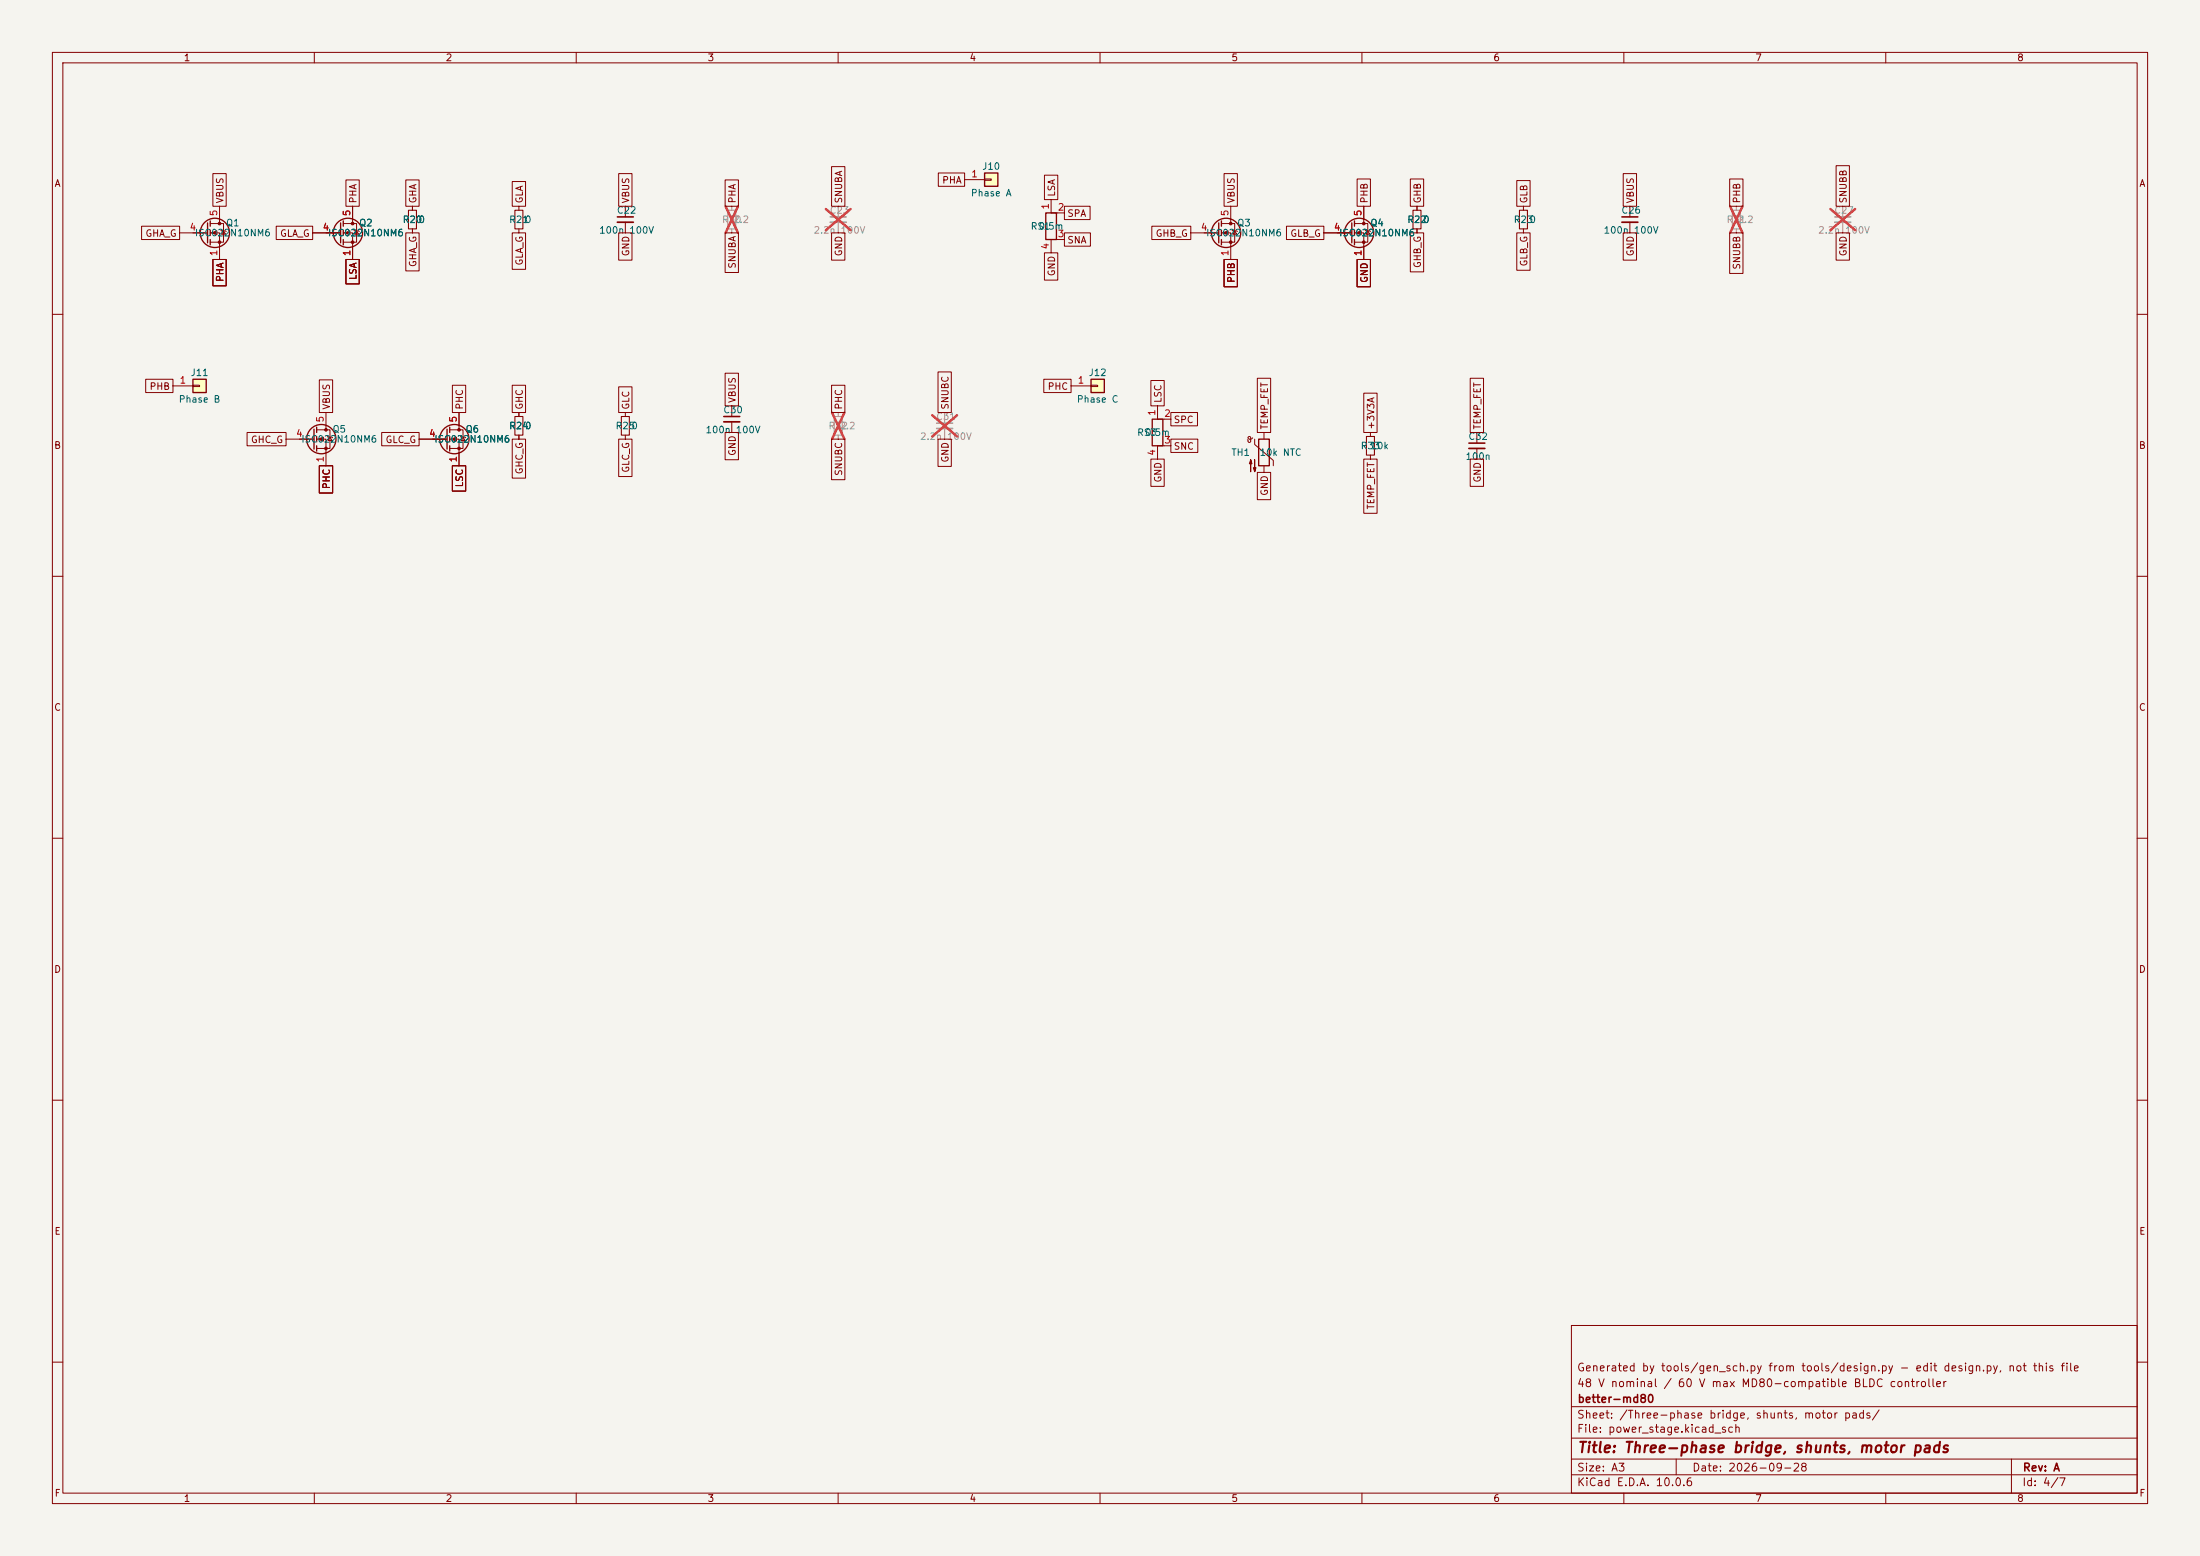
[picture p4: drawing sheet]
<svg xmlns="http://www.w3.org/2000/svg" width="420mm" height="297mm" viewBox="0 0 420 297" stroke-linecap="round" stroke-linejoin="round" font-family="sans-serif">
<path d="M0 0h420v297h-420z" fill="#f5f4ef" stroke="#f5f4ef" stroke-width=".19"/>
<g fill="none" stroke="#840000" stroke-width=".19">
<path d="M10 10h400v277h-400zM12 12h396v273h-396zM60 10v2M110 10v2M160 10v2M210 10v2M260 10v2M310 10v2M360 10v2M41.9 39.4v3.3M67.3 39.4v3.3M99.1 39.4v.7"/>
<path d="M234.9 39.4v3.3M290.8 39.4v.7M311.1 39.4v2M34.3 44.5h5.3M40.1 42.7h2.6v3.5h-2.6M40.1 44.5h1.8v5M42.2 43.9l1 .3M42.7 44.1l.4 .6h-.8zM59.7 44.5h5.3M65.5 42.7h2.6v3.5h-2.6M65.5 44.5h1.8v5M67.6 43.9l1 .3"/>
<path d="M68.1 44.1l.4 .6h-.8zM99.1 43.7v.8M227.3 44.5h5.4M233.2 42.7h2.5v3.5h-2.5M233.2 44.5h1.7v5M235.2 43.9l1 .3M235.7 44.1l.4 .6h-.8zM290.8 43.7v.8M311.1 42.4v2.1M10 60h2M62.2 78.7v3.3M87.6 78.7v3.3"/>
<path d="M99.1 78.7v.8M408 60h2M54.6 83.8h5.3M60.5 82h2.5v3.6h-2.5M60.5 83.8h1.7v5.1M62.5 83.3l1 .3M63 83.4l.4 .7h-.8zM80 83.8h5.3M85.9 82h2.5v3.6h-2.5M85.9 83.8h1.7v5.1M87.9 83.3l1 .3M88.4 83.4l.4 .7h-.8z"/>
<path d="M99.1 83.1v.7M261.6 82.6v.7M261.6 86.9v.7M281.9 82.6v2M281.9 85.6v2M10 110h2M408 110h2M10 160h2M408 160h2M10 210h2M408 210h2M300 253h108v32h-108z"/>
<path d="M10 260h2M300 278.5h108M300 274.5h108M300 268.5h108M320 278.5v3M384 278.5v6.5M408 260h2M60 285v2M110 285v2M160 285v2M210 285v2M260 285v2"/>
<path d="M300 281.5h108M310 285v2M360 285v2"/>
</g>
<path d="M98.3 40.1h1.5v3.6h-1.5zM290.1 40.1h1.5v3.6h-1.5zM98.3 79.5h1.5v3.6h-1.5zM260.9 83.3h1.5v3.6h-1.5z" fill="none" stroke="#840000" stroke-width=".2"/>
<path d="M309.6 41.4h3.1M280.4 84.6h3.1" fill="none" stroke="#840000" stroke-width=".3"/>
<path d="M309.6 42.4h3.1M280.4 85.6h3.1" fill="none" stroke="#840000" stroke-width=".33"/>
<g fill="none" stroke="#840000" stroke-width=".25">
<path d="M39.6 42.5v3.9M40.1 42.2v1M40.1 43.9v1.1M40.1 45.7v1M65 42.5v3.9M65.5 42.2v1M65.5 43.9v1.1M65.5 45.7v1M232.7 42.5v3.9M233.2 42.2v1M233.2 43.9v1.1M233.2 45.7v1"/>
<path d="M59.9 81.9v3.8M60.5 81.5v1.1M60.5 83.3v1M60.5 85.1v1M85.3 81.9v3.8M85.9 81.5v1.1M85.9 83.3v1M85.9 85.1v1"/>
<circle cx="41" cy="44.4" r="2.79"/>
<circle cx="66.4" cy="44.4" r="2.79"/>
<circle cx="234.1" cy="44.4" r="2.79"/>
<circle cx="61.3" cy="83.8" r="2.79"/>
<circle cx="86.7" cy="83.8" r="2.79"/>
</g>
<g fill="#840000" stroke="#840000" stroke-width=".19">
<path d="M86.1 83.8l1-.4v.8z"/>
<path d="M60.7 83.8l1-.4v.8z"/>
<path d="M233.4 44.5l1-.4v.7z"/>
<path d="M65.8 44.5l1-.4v.7z"/>
<path d="M40.4 44.5l1-.4v.7z"/>
<circle cx="87.6" cy="82" r=".25"/>
<circle cx="87.6" cy="85.6" r=".25"/>
<circle cx="62.2" cy="82" r=".25"/>
<circle cx="62.2" cy="85.6" r=".25"/>
<circle cx="234.9" cy="42.7" r=".25"/>
<circle cx="234.9" cy="46.2" r=".25"/>
<circle cx="67.3" cy="42.7" r=".25"/>
<circle cx="67.3" cy="46.2" r=".25"/>
<circle cx="41.9" cy="42.7" r=".25"/>
<circle cx="41.9" cy="46.2" r=".25"/>
</g>
<path d="M36.8 72.4h2.6v2.5h-2.6z" fill="#ffffc2"/>
<path d="M36.8 72.4h2.6v2.5h-2.6zM220 80h2v5.1h-2z" fill="none" stroke="#840000" stroke-width=".25"/>
<path d="M78.7 39.4v.7M78.7 43.7v.8M33 73.7h3.8M36.8 73.5h1.3v.3h-1.3zM221 77.5v2.5h2.5M223.5 85.1h-2.5v2.5" fill="none" stroke="#840000" stroke-width=".19"/>
<path d="M78 40.1h1.5v3.6h-1.5z" fill="none" stroke="#840000" stroke-width=".2"/>
<path d="M208.3 72.4h2.5v2.5h-2.5z" fill="#ffffc2"/>
<g fill="none" stroke="#840000" stroke-width=".25">
<path d="M199.6 40.6h2.1v5.1h-2.1zM258.1 42.5v3.9M258.6 42.2v1M258.6 43.9v1.1M258.6 45.7v1M208.3 72.4h2.5v2.5h-2.5zM240.3 83.8h2v5.1h-2z"/>
<circle cx="259.5" cy="44.4" r="2.79"/>
</g>
<g fill="none" stroke="#840000" stroke-width=".19">
<path d="M119.4 39.4v2M200.7 38.1v2.5h2.5M260.3 39.4v3.3M270.5 39.4v.7M119.4 42.4v2.1M203.2 45.7h-2.5v2.6M252.7 44.5h5.4M258.6 42.7h2.5v3.5h-2.5M258.6 44.5h1.7v5M260.6 43.9l1 .3M261.1 44.1l.4 .6h-.8zM270.5 43.7v.8"/>
<path d="M119.4 78.7v.8M139.7 77.5v2M204.5 73.7h3.8M208.3 73.5h1.2v.3h-1.2zM119.4 83.1v.7M139.7 80.5v2.1M238.1 83.9l.2 .4 .2 .2M239.1 83.6l-.2 .2h-.3l-.3-.1v-.3l.3-.1 .2 .2v.8l-.3 .1M239.5 83.8v1l3.6 3.1v1M241.3 82.6v1.2M241.3 88.9v1.3"/>
</g>
<path d="M269.7 40.1h1.6v3.6h-1.6zM118.6 79.5h1.5v3.6h-1.5z" fill="none" stroke="#840000" stroke-width=".2"/>
<g fill="#840000" stroke="#840000" stroke-width=".19">
<path d="M258.8 44.5l1-.4v.7z"/>
<path d="M238.8 87.8l.2 .7h-.5l.3-.7v2.2z"/>
<path d="M239.5 87.8v2.2l-.2-.7h.5l-.3 .7z"/>
<circle cx="260.3" cy="42.7" r=".25"/>
<circle cx="260.3" cy="46.2" r=".25"/>
</g>
<path d="M158.5 41.4h3M350.3 41.4h3M178.8 80.8h3.1" fill="none" stroke="#9c9b98" stroke-width=".3"/>
<path d="M158.5 42.4h3M350.3 42.4h3M178.8 81.8h3.1" fill="none" stroke="#9c9b98" stroke-width=".33"/>
<path d="M139.7 39.4v.7M160 39.4v2M331.5 39.4v.7M351.8 39.4v2M139.7 43.7v.8M160 42.4v2.1M331.5 43.7v.8M351.8 42.4v2.1M160 78.7v.8M180.3 78.7v2.1M160 83.1v.7M180.3 81.8v2" fill="none" stroke="#9c9b98" stroke-width=".19"/>
<path d="M138.5 39.4l2.4 5M140.9 39.4l-2.4 5M157.7 39.9l4.7 4M162.4 39.9l-4.7 4M330.3 39.4l2.3 5M332.6 39.4l-2.3 5M349.4 39.9l4.8 4M354.2 39.9l-4.8 4M158.8 78.8l2.4 5M161.2 78.8l-2.4 5M178 79.3l4.7 4M182.7 79.3l-4.7 4" fill="none" stroke="#e12e31" stroke-width=".46"/>
<path d="M138.9 40.1h1.6v3.6h-1.6zM330.7 40.1h1.5v3.6h-1.5zM159.3 79.5h1.5v3.6h-1.5z" fill="none" stroke="#9c9b98" stroke-width=".2"/>
<path d="M117.9 41.4h3M138.2 79.5h3" fill="none" stroke="#840000" stroke-width=".3"/>
<path d="M117.9 42.4h3M138.2 80.5h3" fill="none" stroke="#840000" stroke-width=".33"/>
<path d="M188 33h2.5v2.6h-2.5z" fill="#ffffc2"/>
<path d="M188 33h2.5v2.6h-2.5z" fill="none" stroke="#840000" stroke-width=".25"/>
<g fill="none" stroke="#840000" stroke-width=".19">
<path d="M40.6 33.1h2.6v6.3h-2.6zM66 34.3h2.6v5.1h-2.6zM67.3 39.4v2.5M77.5 34.3h2.5v5.1h-2.5zM78.7 39.4v.7M97.8 34.6h2.5v4.8h-2.5zM118.1 33.1h2.6v6.3h-2.6zM138.4 34.3h2.6v5.1h-2.6zM158.7 31.8h2.6v7.6h-2.6zM179.1 33h5v2.6h-5zM184.1 34.3h3.9M188 34.2h1.2v.2h-1.2z"/>
<path d="M199.4 33.4h2.5v4.7h-2.5zM203.2 39.4h4.9v2.5h-4.9zM233.7 33.1h2.5v6.3h-2.5zM259.1 34.2h2.5v5.2h-2.5zM260.3 39.4v2.5M269.2 34.2h2.6v5.2h-2.6zM270.5 39.4v.7M289.6 34.5h2.5v4.9h-2.5zM309.9 33.1h2.5v6.3h-2.5zM330.2 34.2h2.5v5.2h-2.5zM350.5 31.6h2.6v7.8h-2.6zM27 43.2h7.3v2.5h-7.3z"/>
<path d="M40.6 49.5h2.6v5.1h-2.6zM52.7 43.2h7v2.5h-7zM59.7 44.5h5.1M66 49.5h2.6v4.7h-2.6zM67.3 47v2.5M77.5 44.5h2.5v7.2h-2.5zM78.7 43.7v.8M97.8 44.5h2.5v6.9h-2.5zM118.1 44.5h2.6v5.2h-2.6zM138.4 44.5h2.6v7.5h-2.6zM158.7 44.5h2.6v5.2h-2.6zM199.4 48.3h2.5v5.2h-2.5z"/>
<path d="M203.2 44.4h5v2.6h-5zM219.9 43.2h7.4v2.5h-7.4zM233.7 49.5h2.5v5.2h-2.5zM245.6 43.2h7.1v2.5h-7.1zM252.7 44.5h5.1M259.1 49.5h2.5v5.2h-2.5zM260.3 47v2.5M269.2 44.5h2.6v7.4h-2.6zM270.5 43.7v.8M289.6 44.5h2.5v7.1h-2.5zM309.9 44.5h2.5v5.2h-2.5zM330.2 44.5h2.5v7.7h-2.5z"/>
<path d="M350.5 44.5h2.6v5.2h-2.6zM27.8 72.4h5.2v2.5h-5.2zM61 72.5h2.5v6.2h-2.5zM86.4 73.5h2.5v5.2h-2.5zM87.6 78.7v2.6M97.8 73.5h2.5v5.2h-2.5zM99.1 78.7v.8M118.1 73.8h2.6v4.9h-2.6zM138.4 71.2h2.6v6.3h-2.6zM158.7 73.5h2.6v5.2h-2.6zM179.1 71h2.5v7.7h-2.5zM199.3 72.4h5.2v2.5h-5.2z"/>
<path d="M219.7 72.6h2.6v4.9h-2.6zM223.5 78.7h5.1v2.6h-5.1zM240 72.2h2.6v10.4h-2.6zM260.3 75h2.6v7.6h-2.6zM280.7 72.2h2.5v10.4h-2.5zM47.2 82.5h7.4v2.6h-7.4zM61 88.9h2.5v5.2h-2.5zM72.9 82.5h7.1v2.6h-7.1zM80 83.8h5.1M86.4 88.9h2.5v4.8h-2.5zM87.6 86.4v2.5M97.8 83.8h2.5v7.5h-2.5z"/>
<path d="M99.1 83.1v.7M118.1 83.8h2.6v7.2h-2.6zM138.4 82.6h2.6v5.2h-2.6zM158.7 83.8h2.6v7.8h-2.6zM179.1 83.8h2.5v5.2h-2.5zM219.7 87.6h2.6v5.2h-2.6zM223.5 83.8h5.2v2.6h-5.2zM240 90.2h2.6v5.2h-2.6zM260.3 87.6h2.6v10.4h-2.6zM280.7 87.6h2.5v5.2h-2.5z"/>
</g>
<text font-size="2" fill="#840000" x="301" y="277.8">Title: Three-phase bridge, shunts, motor pads</text>
<g font-size="1.5" fill="#840000">
<text x="300.9" y="262.1">Generated by tools/gen_sch.py from tools/design.py - edit design.py, not this file</text>
<text x="300.9" y="265.1">48 V nominal / 60 V max MD80-compatible BLDC controller</text>
<text x="301" y="268.1">better-md80</text>
<text x="300.9" y="273.8">File: power_stage.kicad_sch</text>
<text x="300.9" y="271.1">Sheet: /Three-phase bridge, shunts, motor pads/</text>
<text x="300.9" y="281.2">Size: A3</text>
<text x="322.9" y="281.2">Date: 2026-09-28</text>
<text x="386" y="281.2">Rev: A</text>
<text x="300.9" y="284">KiCad E.D.A. 10.0.6</text>
<text x="385.9" y="284">Id: 4/7</text>
</g>
<g font-size="1.3" fill="#840000">
<text x="35" y="12">1</text>
<text x="85" y="12">2</text>
<text x="135" y="12">3</text>
<text x="185" y="12">4</text>
<text x="235" y="12">5</text>
<text x="285" y="12">6</text>
<text x="335" y="12">7</text>
<text x="385" y="12">8</text>
<text x="10.3" y="36">A</text>
<text x="179.8" y="35.3">PHA</text>
<text x="408.3" y="36">A</text>
<text x="43" y="38.9" transform="rotate(-90 43 38.9)">VBUS</text>
<text x="68.4" y="38.9" transform="rotate(-90 68.4 38.9)">PHA</text>
<text x="79.8" y="38.9" transform="rotate(-90 79.8 38.9)">GHA</text>
<text x="100.1" y="38.9" transform="rotate(-90 100.1 38.9)">GLA</text>
<text x="120.4" y="38.9" transform="rotate(-90 120.4 38.9)">VBUS</text>
<text x="140.8" y="38.9" transform="rotate(-90 140.8 38.9)">PHA</text>
<text x="161.1" y="38.9" transform="rotate(-90 161.1 38.9)">SNUBA</text>
<text x="201.7" y="37.7" transform="rotate(-90 201.7 37.7)">LSA</text>
<text x="203.6" y="41.7">SPA</text>
<text x="236" y="38.9" transform="rotate(-90 236 38.9)">VBUS</text>
<text x="261.4" y="38.9" transform="rotate(-90 261.4 38.9)">PHB</text>
<text x="271.6" y="38.9" transform="rotate(-90 271.6 38.9)">GHB</text>
<text x="291.9" y="38.9" transform="rotate(-90 291.9 38.9)">GLB</text>
<text x="312.2" y="38.9" transform="rotate(-90 312.2 38.9)">VBUS</text>
<text x="332.5" y="38.9" transform="rotate(-90 332.5 38.9)">PHB</text>
<text x="352.8" y="38.9" transform="rotate(-90 352.8 38.9)">SNUBB</text>
<text x="27.7" y="45.5">GHA_G</text>
<text x="53.4" y="45.5">GLA_G</text>
<text x="203.6" y="46.8">SNA</text>
<text x="220.5" y="45.5">GHB_G</text>
<text x="246.2" y="45.5">GLB_G</text>
<text x="43" y="53.9" transform="rotate(-90 43 53.9)">PHA</text>
<text x="68.4" y="53.6" transform="rotate(-90 68.4 53.6)">LSA</text>
<text x="79.8" y="51.1" transform="rotate(-90 79.8 51.1)">GHA_G</text>
<text x="100.1" y="50.8" transform="rotate(-90 100.1 50.8)">GLA_G</text>
<text x="120.4" y="49" transform="rotate(-90 120.4 49)">GND</text>
<text x="140.8" y="51.4" transform="rotate(-90 140.8 51.4)">SNUBA</text>
<text x="161.1" y="49" transform="rotate(-90 161.1 49)">GND</text>
<text x="201.7" y="52.8" transform="rotate(-90 201.7 52.8)">GND</text>
<text x="271.6" y="51.3" transform="rotate(-90 271.6 51.3)">GHB_G</text>
<text x="291.9" y="51" transform="rotate(-90 291.9 51)">GLB_G</text>
<text x="312.2" y="49" transform="rotate(-90 312.2 49)">GND</text>
<text x="332.5" y="51.6" transform="rotate(-90 332.5 51.6)">SNUBB</text>
<text x="352.8" y="49" transform="rotate(-90 352.8 49)">GND</text>
<text x="236" y="54.1" transform="rotate(-90 236 54.1)">PHB</text>
<text x="261.4" y="54.1" transform="rotate(-90 261.4 54.1)">GND</text>
<text x="28.4" y="74.7">PHB</text>
<text x="140.8" y="77" transform="rotate(-90 140.8 77)">VBUS</text>
<text x="199.9" y="74.7">PHC</text>
<text x="222" y="77" transform="rotate(-90 222 77)">LSC</text>
<text x="63.3" y="78.3" transform="rotate(-90 63.3 78.3)">VBUS</text>
<text x="88.7" y="78.3" transform="rotate(-90 88.7 78.3)">PHC</text>
<text x="100.1" y="78.3" transform="rotate(-90 100.1 78.3)">GHC</text>
<text x="120.4" y="78.3" transform="rotate(-90 120.4 78.3)">GLC</text>
<text x="161.1" y="78.3" transform="rotate(-90 161.1 78.3)">PHC</text>
<text x="181.4" y="78.3" transform="rotate(-90 181.4 78.3)">SNUBC</text>
<text x="224" y="81.1">SPC</text>
<text x="242.4" y="82.1" transform="rotate(-90 242.4 82.1)">TEMP_FET</text>
<text x="262.7" y="82.1" transform="rotate(-90 262.7 82.1)">+3V3A</text>
<text x="283" y="82.1" transform="rotate(-90 283 82.1)">TEMP_FET</text>
<text x="10.2" y="86">B</text>
<text x="47.8" y="84.9">GHC_G</text>
<text x="73.5" y="84.9">GLC_G</text>
<text x="140.8" y="87.1" transform="rotate(-90 140.8 87.1)">GND</text>
<text x="181.4" y="88.4" transform="rotate(-90 181.4 88.4)">GND</text>
<text x="224" y="86.1">SNC</text>
<text x="408.2" y="86">B</text>
<text x="63.3" y="93.5" transform="rotate(-90 63.3 93.5)">PHC</text>
<text x="88.7" y="93.1" transform="rotate(-90 88.7 93.1)">LSC</text>
<text x="100.1" y="90.6" transform="rotate(-90 100.1 90.6)">GHC_G</text>
<text x="120.4" y="90.3" transform="rotate(-90 120.4 90.3)">GLC_G</text>
<text x="161.1" y="90.9" transform="rotate(-90 161.1 90.9)">SNUBC</text>
<text x="222" y="92.2" transform="rotate(-90 222 92.2)">GND</text>
<text x="242.4" y="94.7" transform="rotate(-90 242.4 94.7)">GND</text>
<text x="283" y="92.2" transform="rotate(-90 283 92.2)">GND</text>
<text x="262.7" y="97.3" transform="rotate(-90 262.7 97.3)">TEMP_FET</text>
<text x="10.2" y="136">C</text>
<text x="408.2" y="136">C</text>
<text x="10.2" y="186">D</text>
<text x="408.2" y="186">D</text>
<text x="10.3" y="236">E</text>
<text x="408.3" y="236">E</text>
<text x="10.3" y="286">F</text>
<text x="35" y="287">1</text>
<text x="85" y="287">2</text>
<text x="135" y="287">3</text>
<text x="185" y="287">4</text>
<text x="235" y="287">5</text>
<text x="285" y="287">6</text>
<text x="335" y="287">7</text>
<text x="385" y="287">8</text>
<text x="408.3" y="286">F</text>
</g>
<g font-size="1.3" fill="#a90000">
<text x="185.3" y="34.2">1</text>
<text x="41.8" y="41.4" transform="rotate(-90 41.8 41.4)">5</text>
<text x="67.2" y="41.4" transform="rotate(-90 67.2 41.4)">5</text>
<text x="200.5" y="40.1" transform="rotate(-90 200.5 40.1)">1</text>
<text x="201.8" y="40.5">2</text>
<text x="234.8" y="41.4" transform="rotate(-90 234.8 41.4)">5</text>
<text x="260.2" y="41.4" transform="rotate(-90 260.2 41.4)">5</text>
<text x="36.1" y="44.3">4</text>
<text x="61.5" y="44.3">4</text>
<text x="200.5" y="47.7" transform="rotate(-90 200.5 47.7)">4</text>
<text x="201.8" y="45.6">3</text>
<text x="229.1" y="44.3">4</text>
<text x="254.5" y="44.3">4</text>
<text x="41.8" y="49" transform="rotate(-90 41.8 49)">1</text>
<text x="67.2" y="49" transform="rotate(-90 67.2 49)">1</text>
<text x="234.8" y="49" transform="rotate(-90 234.8 49)">1</text>
<text x="260.2" y="49" transform="rotate(-90 260.2 49)">1</text>
<text x="34.2" y="73.5">1</text>
<text x="205.6" y="73.5">1</text>
<text x="56.4" y="83.7">4</text>
<text x="62.1" y="80.7" transform="rotate(-90 62.1 80.7)">5</text>
<text x="81.8" y="83.7">4</text>
<text x="87.5" y="80.7" transform="rotate(-90 87.5 80.7)">5</text>
<text x="220.8" y="79.5" transform="rotate(-90 220.8 79.5)">1</text>
<text x="222.2" y="79.9">2</text>
<text x="62.1" y="88.4" transform="rotate(-90 62.1 88.4)">1</text>
<text x="87.5" y="88.4" transform="rotate(-90 87.5 88.4)">1</text>
<text x="220.8" y="87.1" transform="rotate(-90 220.8 87.1)">4</text>
<text x="222.2" y="85">3</text>
</g>
<g font-size="1.3" fill="#006464">
<text x="187.4" y="32.7">J10</text>
<text x="117.7" y="41.1">C22</text>
<text x="185.2" y="37.8">Phase A</text>
<text x="309.4" y="41.1">C26</text>
<text x="37.1" y="45.4">ISC022N10NM6</text>
<text x="43.1" y="43.5">Q1</text>
<text x="62.5" y="45.4">ISC022N10NM6</text>
<text x="68.5" y="43.5">Q2</text>
<text x="76.8" y="42.9">R20</text>
<text x="79.8" y="42.9">0</text>
<text x="97.1" y="42.9">R21</text>
<text x="100.1" y="42.9">0</text>
<text x="114.3" y="44.9">100n 100V</text>
<text x="196.7" y="44.1">RS1</text>
<text x="198.2" y="44.1">0.5m</text>
<text x="230.1" y="45.4">ISC022N10NM6</text>
<text x="236.1" y="43.5">Q3</text>
<text x="255.5" y="45.4">ISC022N10NM6</text>
<text x="261.5" y="43.5">Q4</text>
<text x="268.5" y="42.9">R22</text>
<text x="271.6" y="42.9">0</text>
<text x="288.9" y="42.9">R23</text>
<text x="291.9" y="42.9">0</text>
<text x="306" y="44.9">100n 100V</text>
<text x="34" y="77.2">Phase B</text>
<text x="36.3" y="72.1">J11</text>
<text x="205.5" y="77.2">Phase C</text>
<text x="207.7" y="72.1">J12</text>
<text x="63.4" y="82.9">Q5</text>
<text x="88.8" y="82.9">Q6</text>
<text x="97.1" y="82.2">R24</text>
<text x="100.1" y="82.2">0</text>
<text x="117.4" y="82.2">R25</text>
<text x="120.4" y="82.2">0</text>
<text x="134.6" y="83">100n 100V</text>
<text x="138" y="79.2">C30</text>
<text x="217" y="83.5">RS3</text>
<text x="218.5" y="83.5">0.5m</text>
<text x="57.4" y="84.8">ISC022N10NM6</text>
<text x="82.8" y="84.8">ISC022N10NM6</text>
<text x="235" y="87.3">TH1</text>
<text x="240.4" y="87.3">10k NTC</text>
<text x="259.6" y="86.1">R33</text>
<text x="261.5" y="86.1">10k</text>
<text x="279.7" y="88.1">100n</text>
<text x="280.2" y="84.3">C32</text>
</g>
<g font-size="1.3" fill="#939391">
<text x="158.3" y="41.1">C23</text>
<text x="350.1" y="41.1">C27</text>
<text x="137.7" y="42.9">R30</text>
<text x="139.8" y="42.9">2.2</text>
<text x="155.2" y="44.9">2.2n 100V</text>
<text x="329.5" y="42.9">R31</text>
<text x="331.6" y="42.9">2.2</text>
<text x="347" y="44.9">2.2n 100V</text>
<text x="158" y="82.2">R32</text>
<text x="160.2" y="82.2">2.2</text>
<text x="178.6" y="80.5">C31</text>
<text x="175.5" y="84.3">2.2n 100V</text>
</g>
</svg>
